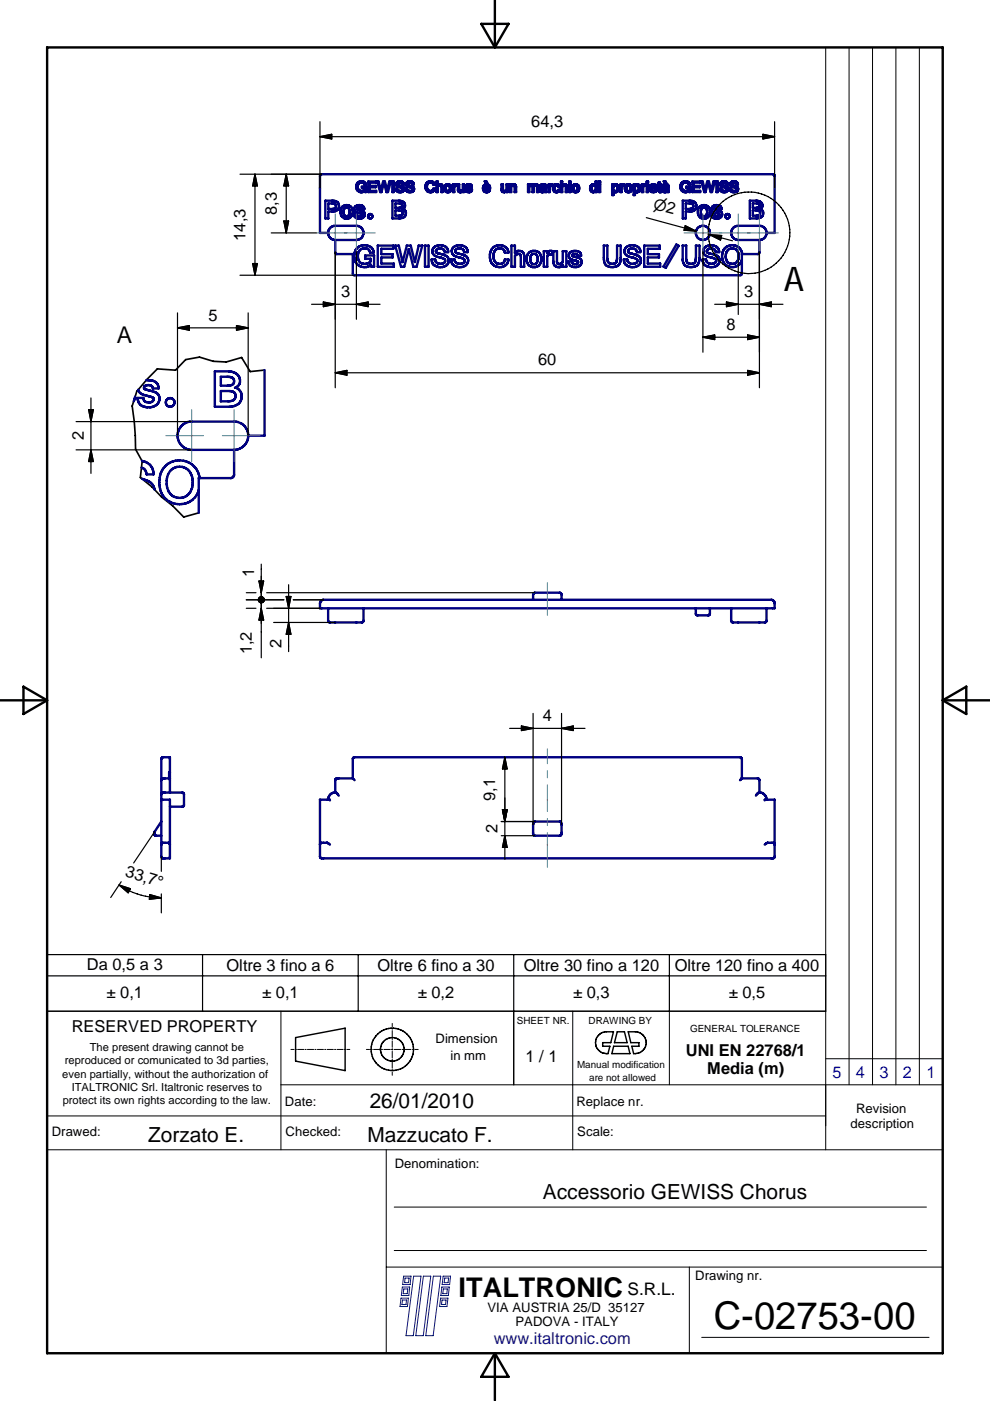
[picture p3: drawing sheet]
<svg xmlns="http://www.w3.org/2000/svg" width="210mm" height="297mm" viewBox="0 0 210 297" stroke-linecap="round" stroke-linejoin="round" font-family="sans-serif">
<g fill="none" stroke="#000080" stroke-width=".51">
<path d="M75.8 38.7a1.04 1.04 0 0 1 1.8 .4h-.3a.81 .81 0 0 0-1.2-.3 .81 .81 0 0 0-.2 1.2 .74 .74 0 0 0 .8 .5 .74 .74 0 0 0 .6-.6h-.6v-.3h.9v1.1h-.2l-.1-.2a1.16 1.16 0 0 1-1.6-.2 1.16 1.16 0 0 1 .1-1.6zM78.1 38.5h1.6v.2h-1.3v.7h1.2v.3h-1.2v.8h1.4v.2h-1.7zM80 38.5h.3l.4 1.8 .5-1.8h.4l.5 1.8 .4-1.8h.4l-.6 2.2h-.4l-.5-1.9-.5 1.9h-.3zM83.2 38.5h.3v2.2h-.3zM84.1 38.7a.94 .94 0 0 1 1.6 .4h-.4a.51 .51 0 0 0-.5-.4 .51 .51 0 0 0-.5 .5l.5 .2a.73 .73 0 0 1 .9 .8 .73 .73 0 0 1-1.1 .5l-.3-.1-.3-.3-.1-.3h.3a.62 .62 0 0 0 .6 .5 .62 .62 0 0 0 .6-.5l-.5-.3a.72 .72 0 0 1-.7-.2 .72 .72 0 0 1-.1-.8zM86.2 38.7a.9 .9 0 0 1 1.5 .4h-.2a.56 .56 0 0 0-.6-.4 .56 .56 0 0 0-.5 .4l.5 .3a.73 .73 0 0 1 .9 .8 .73 .73 0 0 1-1.1 .5l-.3-.1-.3-.3-.1-.3h.3a.6 .6 0 0 0 .6 .5 .6 .6 0 0 0 .6-.5l-.5-.3a.7 .7 0 0 1-.7-.2 .7 .7 0 0 1-.1-.8zM90.5 38.7a.96 .96 0 0 1 1.7 .4h-.4a.71 .71 0 0 0-.8-.4 .71 .71 0 0 0-.5 .9 .75 .75 0 0 0 .4 .8 .75 .75 0 0 0 .9-.1v-.3h.4a1.02 1.02 0 0 1-1.4 .7 1.02 1.02 0 0 1-.6-1.4zM92.5 38.5h.3v.8a.55 .55 0 0 1 .7-.2 .55 .55 0 0 1 .4 .5v1.1h-.3v-1a.38 .38 0 0 0-.3-.4 .38 .38 0 0 0-.5 .2v1.2h-.3zM94.4 39.3a.82 .82 0 0 1 1.1 0 .82 .82 0 0 1 0 1.2 .82 .82 0 0 1-1.1 0 1.15 1.15 0 0 1 0-1.2zM94.7 39.4a.45 .45 0 0 1 .7 .4 .53 .53 0 0 1-.1 .5 .53 .53 0 0 1-.5 .2l-.3-.5v-.4zM96 39.1h.3v.2l.2-.2h.4v.3l-.3-.1-.3 .3v1.1h-.3zM97.1 39.1h.3v1.3a.48 .48 0 0 0 .7-.1v-1.2h.3v1.6h-.3v-.2a.56 .56 0 0 1-.6 .3 .56 .56 0 0 1-.4-.6z"/>
<path d="M98.9 39.2l.4-.1a.55 .55 0 0 1 .7 .4h-.3a.29 .29 0 0 0-.3-.3 .29 .29 0 0 0-.2 .4l.1 .1a.55 .55 0 0 1 .8 .6 .55 .55 0 0 1-.8 .4l-.4-.1-.2-.4h.3l.2 .3a.33 .33 0 0 0 .4 .1 .33 .33 0 0 0 .1-.5l-.5-.1a.43 .43 0 0 1-.4-.3 .43 .43 0 0 1 .1-.5zM99.1 39.6h.1M102.5 39.4a.77 .77 0 0 1 1-.3 .77 .77 0 0 1 .4 .9h-1.2v.1a.45 .45 0 0 0 .4 .4 .45 .45 0 0 0 .5-.3h.3a.82 .82 0 0 1-1.2 .4 .82 .82 0 0 1-.2-1.2zM102.8 38.4h.3l.2 .5h-.2zM102.8 39.4a.47 .47 0 0 1 .5-.1 .47 .47 0 0 1 .3 .5h-.9zM106.3 39.1h.3l.1 1.3a.46 .46 0 0 0 .7-.1v-1.2h.3v1.6h-.3v-.2a.58 .58 0 0 1-.7 .2 .58 .58 0 0 1-.4-.5zM108.1 39.1h.3v.2a.57 .57 0 0 1 .6-.2 .57 .57 0 0 1 .4 .5v1.1h-.3v-1.3a.39 .39 0 0 0-.4-.1 .39 .39 0 0 0-.3 .2v1.2h-.3zM112 39.1h.2v.2a.55 .55 0 0 1 .9 0 .53 .53 0 0 1 .6-.2 .53 .53 0 0 1 .4 .4v1.2h-.2v-1a.35 .35 0 0 0-.3-.4 .35 .35 0 0 0-.4 .2v1.2h-.3v-1a.33 .33 0 0 0-.3-.4 .33 .33 0 0 0-.4 .2v1.2h-.2zM114.6 39.2l.3-.1a.65 .65 0 0 1 1 .6v1h-.3v-.1a.56 .56 0 0 1-.9 .1 .56 .56 0 0 1 .1-.9l.8-.1a.4 .4 0 0 0-.3-.4 .4 .4 0 0 0-.5 .2h-.3zM116.3 39.1h.3v.2l.2-.2h.4v.3l-.3-.1-.3 .3v1.1h-.3zM117.5 39.3l.1-.1a.71 .71 0 0 1 1.1 .4h-.3a.47 .47 0 0 0-.7-.2 .47 .47 0 0 0-.1 .6 .42 .42 0 0 0 .3 .5 .42 .42 0 0 0 .5-.3h.3a.8 .8 0 0 1-1.2 .4 .8 .8 0 0 1-.1-1.2zM118.9 38.5h.3v.8a.57 .57 0 0 1 .7-.2 .57 .57 0 0 1 .3 .5v1.1h-.2v-1a.38 .38 0 0 0-.4-.4 .38 .38 0 0 0-.4 .2v1.2h-.3z"/>
<path d="M120.7 39.1h.3v1.6h-.3zM120.7 38.5h.3v.3h-.3zM121.5 39.3a.81 .81 0 0 1 1.1 0 .81 .81 0 0 1 0 1.1 .81 .81 0 0 1-1.1 .1l-.2-.4zM121.8 39.4a.47 .47 0 0 1 .7 .4 .54 .54 0 0 1-.6 .7 .75 .75 0 0 1-.1-1.1zM125.3 39.3a.7 .7 0 0 1 1-.1v-.7h.3v2.2h-.3v-.2a.74 .74 0 0 1-1 0 .74 .74 0 0 1-.1-1zM125.6 39.4l.3-.1 .4 .2v.8a.48 .48 0 0 1-.7 .2 .48 .48 0 0 1-.2-.7zM127 39.1h.3v1.6h-.3zM127 38.5h.3v.3h-.3zM129.8 39.1h.3v.2a.74 .74 0 0 1 1 0 .74 .74 0 0 1 .1 1 .68 .68 0 0 1-1.1 .3v.8h-.3zM130.2 39.5a.47 .47 0 0 1 .6-.1 .47 .47 0 0 1 .1 .6 .47 .47 0 0 1-.3 .5 .47 .47 0 0 1-.5-.2zM131.5 39.1h.3v.2l.2-.2h.4v.3l-.3-.1-.3 .3v1.1h-.3zM132.7 39.3a.81 .81 0 0 1 1.1 0 .81 .81 0 0 1 0 1.1 .81 .81 0 0 1-1.1 .1l-.2-.4z"/>
<path d="M133 39.4a.47 .47 0 0 1 .7 .4 .55 .55 0 0 1-.1 .5 .55 .55 0 0 1-.5 .2l-.3-.6zM134.3 39.1h.3v.2a.74 .74 0 0 1 1 0 .74 .74 0 0 1 .1 1 .68 .68 0 0 1-1.1 .3v.8h-.3zM134.8 39.3a.6 .6 0 0 1 .7 .5 .6 .6 0 0 1-.4 .7l-.5-.2v-.7zM136.1 39.1h.3v.2l.3-.2h.2v.3l-.2-.1-.3 .3v1.1h-.3zM137.1 39.1h.3v1.6h-.3zM137.1 38.5h.3v.3h-.3zM137.9 39.3a.79 .79 0 0 1 1-.2 .79 .79 0 0 1 .4 .9h-1.3v.1a.46 .46 0 0 0 .4 .4 .46 .46 0 0 0 .5-.3h.4a.83 .83 0 0 1-1.2 .4 .83 .83 0 0 1-.2-1.2zM138.2 39.4a.46 .46 0 0 1 .5-.1 .46 .46 0 0 1 .3 .5h-1zM139.6 38.7h.3v.4h.3v.2h-.3v1.1l.3 .1a.31 .31 0 0 1-.3 .2 .31 .31 0 0 1-.3-.3v-1.1h-.2v-.2h.2zM140.5 39.2l.3-.1a.65 .65 0 0 1 1 .6v1h-.3v-.1a.57 .57 0 0 1-.9 .1 .57 .57 0 0 1 .1-.9l.8-.1a.4 .4 0 0 0-.3-.4 .4 .4 0 0 0-.5 .2h-.3zM140.7 38.4h.4l.2 .5h-.2zM144.5 38.7a1.05 1.05 0 0 1 1.8 .4h-.3a.82 .82 0 0 0-1.1-.3 .82 .82 0 0 0-.3 1.2 .74 .74 0 0 0 .8 .5 .74 .74 0 0 0 .6-.6h-.5v-.3h.8v1.1h-.2l-.1-.2a1.16 1.16 0 0 1-1.5-.2 1.16 1.16 0 0 1 0-1.6z"/>
<path d="M146.8 38.5h1.6v.2h-1.3v.7h1.2v.3h-1.2v.8h1.4v.2h-1.7zM148.7 38.5h.3l.4 1.8 .5-1.8h.4l.5 1.8 .5-1.8h.3l-.6 2.2h-.3l-.6-1.9-.5 1.9h-.3zM151.9 38.5h.3v2.2h-.3zM152.9 38.6a.9 .9 0 0 1 1.5 .5h-.3a.54 .54 0 0 0-.6-.4 .54 .54 0 0 0-.5 .5l.5 .2a.73 .73 0 0 1 .9 .8 .73 .73 0 0 1-1 .5l-.7-.4-.1-.3h.3a.62 .62 0 0 0 .6 .5 .62 .62 0 0 0 .6-.5l-.5-.3a.72 .72 0 0 1-.8-.9zM154.9 38.7a.92 .92 0 0 1 1.6 .4h-.3a.56 .56 0 0 0-.6-.4 .56 .56 0 0 0-.5 .4l.5 .3a.73 .73 0 0 1 .9 .8 .73 .73 0 0 1-1.1 .5l-.3-.1-.3-.3-.1-.3h.3a.58 .58 0 0 0 .6 .5 .58 .58 0 0 0 .6-.5l-.5-.3a.69 .69 0 0 1-.7-.2 .69 .69 0 0 1-.1-.8zM69 42.5h1.4a1.18 1.18 0 0 1 1.5 1.2 1.18 1.18 0 0 1-1.4 1.2h-.9v1.4h-.6zM69.6 49.4h-1.8v-12.1l.1-.3 .3-.1 95.8 .1 .2 .3v12.1h-1.7M69.6 49.4a1.45 1.45 0 0 1 1.5-1.5h4.5a1.5 1.5 0 0 1 1.5 1.5 1.5 1.5 0 0 1-1.5 1.5h-4.5M69.6 49.4a1.48 1.48 0 0 0 1.5 1.5M69.6 43.1h.8a.61 .61 0 0 1 .8 .6 .61 .61 0 0 1-.7 .6h-.9zM71.1 50.9l.1 2.9 3.6 .1v4.1l.1 .3 .3 .1h81.7l.3-.1 .1-.3v-4.1l3.6-.1 .1-2.9M72.5 43.9a1.38 1.38 0 0 1 1.9 .1 1.38 1.38 0 0 1 0 1.9 1.38 1.38 0 0 1-1.9 .1 1.82 1.82 0 0 1 0-2.1z"/>
<path d="M73 44.2a.65 .65 0 0 1 .8-.1 .65 .65 0 0 1 .3 .6 .77 .77 0 0 1 0 .9 .77 .77 0 0 1-.9 .2 1.22 1.22 0 0 1-.2-1.6zM75.3 43.8a1.23 1.23 0 0 1 1.9 .4v.2h-.6a.45 .45 0 0 0-.4-.4 .45 .45 0 0 0-.4 .4l.4 .2a.92 .92 0 0 1 1 .4 .92 .92 0 0 1-.2 1.1 1.2 1.2 0 0 1-1.2 .3 1.2 1.2 0 0 1-.8-1h.6a.52 .52 0 0 0 .6 .5 .52 .52 0 0 0 .5-.5l-.3-.2a1.19 1.19 0 0 1-1.3-.9zM75.7 52.6a2.05 2.05 0 0 1 2.1-.6 2.05 2.05 0 0 1 1.4 1.6h-.7a1.33 1.33 0 0 0-1.6-.9 1.33 1.33 0 0 0-1 1.4 1.53 1.53 0 0 0 .8 1.8 1.53 1.53 0 0 0 1.9-.5v-.5h-1.2v-.7h1.9v2.4h-.6l-.1-.5a2.17 2.17 0 0 1-2.6 .2 2.17 2.17 0 0 1-.9-2.5zM76.7 45.4h.1M80.1 52.1h3.3v.6h-2.5v1.2h2.3v.7h-2.3v1.3h2.6v.7h-3.4zM83.2 42.5h1.4a1 1 0 0 1 1.1 .5 1 1 0 0 1-.1 1.2l-.2 .1a1.01 1.01 0 0 1 .7 1.2 1.01 1.01 0 0 1-1.1 .8h-1.8zM83.8 52.1h.8l.7 3.5 1-3.5h.8l.9 3.5 .8-3.5h.7l-1.2 4.5h-.7l-.9-3.8-1 3.8h-.7zM83.8 43.1h.7a.51 .51 0 0 1 .8 .5 .51 .51 0 0 1-.7 .5h-.8zM83.8 44.6h.8a.58 .58 0 0 1 .7 .3 .58 .58 0 0 1-.2 .7l-1.3 .1zM90.1 52.1h.8v4.5h-.8zM91.9 52.5a1.77 1.77 0 0 1 1.8-.6 1.77 1.77 0 0 1 1.3 1.4v.2h-.7a1.02 1.02 0 0 0-.9-.8 1.02 1.02 0 0 0-1 .6 1.46 1.46 0 0 0 1.5 .7 1.33 1.33 0 0 1 1.2 1.3 1.33 1.33 0 0 1-1.3 1.3 1.75 1.75 0 0 1-2.3-1.6h.8a1.15 1.15 0 0 0 .9 1 1.15 1.15 0 0 0 1.2-.6 .93 .93 0 0 0-1.1-.8 1.42 1.42 0 0 1-1.6-1.7zM94.1 54h.1"/>
<path d="M96 52.5a1.76 1.76 0 0 1 1.9-.5 1.76 1.76 0 0 1 1.2 1.5h-.7a1 1 0 0 0-.9-.8 1 1 0 0 0-1 .6l.2 .3 .4 .1a2.87 2.87 0 0 1 2.1 1.1 1.58 1.58 0 0 1-.6 1.6 1.58 1.58 0 0 1-1.7 .2l-.3-.1a1.36 1.36 0 0 1-1-1.5h.8a1.13 1.13 0 0 0 .9 .9 1.13 1.13 0 0 0 1.2-.6 1.35 1.35 0 0 0-1.3-.8 1.33 1.33 0 0 1-1.3-1.8zM104.4 52.6a1.94 1.94 0 0 1 2-.6 1.94 1.94 0 0 1 1.4 1.6h-.8a1.24 1.24 0 0 0-1.4-.9 1.24 1.24 0 0 0-1 1.4 1.37 1.37 0 0 0 .6 1.6 1.37 1.37 0 0 0 1.6-.1l.2-.6h.8a1.95 1.95 0 0 1-1.9 1.7 1.95 1.95 0 0 1-2-1.7 2.74 2.74 0 0 1 .5-2.4zM108.4 52.1h.8v1.5a1.09 1.09 0 0 1 1.3-.3 1.09 1.09 0 0 1 .6 1.1v2.2h-.7v-2.1a.58 .58 0 0 0-.3-.7 .58 .58 0 0 0-.8 .3l-.1 .2v2.3h-.8zM112.2 53.5a1.63 1.63 0 0 1 2 0 1.63 1.63 0 0 1 .5 2 1.6 1.6 0 0 1-2.1 1 1.6 1.6 0 0 1-.9-2.1zM112.8 54a.84 .84 0 0 1 .9 0 .84 .84 0 0 1 .3 .9 .82 .82 0 0 1-.4 1 .82 .82 0 0 1-1.1-.3 1.74 1.74 0 0 1 .3-1.6zM114.8 40l.8-.1v.4a.39 .39 0 0 1-.5 .3 .39 .39 0 0 1-.3-.6zM115.3 53.3h.7v.4l.2-.2a.79 .79 0 0 1 .9-.3v.8h-.8l-.3 .3v2.3h-.7zM117.3 53.3h.8v2.1a.51 .51 0 0 0 .2 .6 .51 .51 0 0 0 .7-.1l.3-.4v-2.2h.8v3.3h-.8v-.4a1.09 1.09 0 0 1-1.3 .4 1.09 1.09 0 0 1-.7-1.2zM120.8 53.6a1.5 1.5 0 0 1 2.4 .4v.3h-.7a.56 .56 0 0 0-.6-.5 .56 .56 0 0 0-.5 .5l.5 .2a1.16 1.16 0 0 1 1.2 .4 1.16 1.16 0 0 1 0 1.3 1.52 1.52 0 0 1-1.5 .4 1.52 1.52 0 0 1-1.1-1.2h.8a.64 .64 0 0 0 .6 .6 .64 .64 0 0 0 .7-.5l-.6-.3a1.11 1.11 0 0 1-1.3-1.4zM121.4 54h.1M128 52.1h.8v2.5a1.06 1.06 0 0 0 1 1.3 1.06 1.06 0 0 0 1-1.3v-2.5h.8v2.6a1.82 1.82 0 0 1-1.2 1.9 1.82 1.82 0 0 1-2.2-.8l-.2-1.1zM132.9 52.3a1.77 1.77 0 0 1 2.9 1v.2h-.7a1.02 1.02 0 0 0-.9-.8 1.02 1.02 0 0 0-1 .6 1.46 1.46 0 0 0 1.4 .7 1.33 1.33 0 0 1 1.3 1.3 1.33 1.33 0 0 1-1.3 1.3 1.75 1.75 0 0 1-2.3-1.6h.7a1.13 1.13 0 0 0 1 .9 1.13 1.13 0 0 0 1.1-.6 1.29 1.29 0 0 0-1.2-.8 1.29 1.29 0 0 1-1.4-1.8z"/>
<path d="M136.6 52.1h3.3v.6h-2.5v1.2h2.3v.7h-2.3v1.3h2.6v.7h-3.4zM140.8 40l.7-.1v.4a.38 .38 0 0 1-.5 .3 .38 .38 0 0 1-.2-.6zM143.4 51.8l.5 .3-2.7 4.7-.5-.3zM144.7 52.1h.8v2.5a1.06 1.06 0 0 0 1 1.3 1.06 1.06 0 0 0 1.1-1.3v-2.5h.7v2.6a1.84 1.84 0 0 1-1.2 1.9 1.84 1.84 0 0 1-2.2-.8l-.2-.8zM144.8 42.5h1.4a1.19 1.19 0 0 1 1.5 1.2 1.19 1.19 0 0 1-1.5 1.2h-.8v1.4h-.6zM145.4 43.1h.8a.61 .61 0 0 1 .8 .6 .61 .61 0 0 1-.8 .6h-.8zM148.3 43.9a1.41 1.41 0 0 1 2.3 .7 1.41 1.41 0 0 1-1.6 1.7 1.49 1.49 0 0 1-.7-2.4zM148.8 44.2a.67 .67 0 0 1 .7-.1 .67 .67 0 0 1 .4 .6 .76 .76 0 0 1-.1 .9 .76 .76 0 0 1-.9 .1 1.23 1.23 0 0 1-.1-1.5zM149.4 52.5a1.76 1.76 0 0 1 1.8-.5 1.76 1.76 0 0 1 1.3 1.5h-.8a.97 .97 0 0 0-.9-.8 .97 .97 0 0 0-.9 .7l.5 .3a2.98 2.98 0 0 1 2.1 1.1 1.57 1.57 0 0 1-.6 1.6 1.57 1.57 0 0 1-1.7 .2l-.3-.1a1.39 1.39 0 0 1-.9-1.5h.7a1.14 1.14 0 0 0 1 .9 1.14 1.14 0 0 0 1.1-.6 1.35 1.35 0 0 0-1.2-.8 1.29 1.29 0 0 1-1.4-1.8zM151.1 43.7a1.15 1.15 0 0 1 1.9 .7h-.6a.44 .44 0 0 0-.5-.4 .44 .44 0 0 0-.4 .4l.4 .2a.95 .95 0 0 1 .9 .2 .95 .95 0 0 1 .2 1 1.23 1.23 0 0 1-1.3 .6 1.23 1.23 0 0 1-.9-1h.6a.51 .51 0 0 0 .5 .5 .51 .51 0 0 0 .5-.5l-.3-.2a1.14 1.14 0 0 1-1.2-.9zM152.4 45.4h.1M154.3 53.1a1.44 1.44 0 0 1 1.8-.2 1.44 1.44 0 0 1 .5 1.8 1.39 1.39 0 0 1-1.7 1.2 1.39 1.39 0 0 1-1-1.8z"/>
<path d="M157.4 53.9a2.17 2.17 0 0 0-2.7-1.9 2.17 2.17 0 0 0-1.6 2.8 2.13 2.13 0 0 0 2 1.8 2.13 2.13 0 0 0 2.2-1.4M159 42.5h1.3a1.01 1.01 0 0 1 1.1 .4 1.01 1.01 0 0 1 0 1.2l-.3 .2a1.01 1.01 0 0 1 .7 1.2 1.01 1.01 0 0 1-1.1 .8h-1.7zM159.6 43.1h.7a.51 .51 0 0 1 .7 .5 .51 .51 0 0 1-.7 .5h-.7zM159.6 44.6h.7a.58 .58 0 0 1 .9 .4 .58 .58 0 0 1-.6 .7h-1zM162.5 49.4a1.52 1.52 0 0 1-1.5 1.5M162.5 49.4a1.48 1.48 0 0 0-1.5-1.5h-4.5a1.5 1.5 0 0 0-1.5 1.5 1.5 1.5 0 0 0 1.5 1.5h4.5M45.6 78.7h2.7a2.13 2.13 0 0 1 2.5 2.7l-.5 .6-.5 .2a2.02 2.02 0 0 1 1.4 2.2 2.02 2.02 0 0 1-1.9 1.7l-3.7 .1zM46.8 79.9h1.6a.94 .94 0 0 1 1.2 .8 .94 .94 0 0 1-1 1l-1.8 .1zM56.1 78.5v13.9h-3.5M28.7 84.1l-.4 1M30.1 97.7a2.77 2.77 0 0 1 2.5 2.9h-1.5a1.53 1.53 0 0 0-1.1-1.5M31 80.6a2.26 2.26 0 0 1 2.5 1l.1 .8h-1.2a1.02 1.02 0 0 0-.9-.8 1.02 1.02 0 0 0-1 .6l.3 .3a5.8 5.8 0 0 1 2.8 1.2 1.87 1.87 0 0 1-.2 2 1.87 1.87 0 0 1-1.9 .7 2.03 2.03 0 0 1-2.3-2h1.2a1.18 1.18 0 0 0 .8 .9 1.18 1.18 0 0 0 1.2-.3 .61 .61 0 0 0 0-.7 .61 .61 0 0 0-.7-.2l-.2-.1a2.42 2.42 0 0 1-2.2-1.4"/>
<path d="M36.3 99.6a2.75 2.75 0 0 1 3-.4 2.75 2.75 0 0 1 1.6 2.7 3.1 3.1 0 0 1-2.5 3.7 2.84 2.84 0 0 1-3.1-3.3 3.5 3.5 0 0 1 1-2.7zM38.5 90.3l.6-.5 1.1-.4h9.4a3 3 0 0 1 3 3 3 3 0 0 1-3 3h-9a3 3 0 0 1-2.7-1.8 3 3 0 0 1 .6-3.3zM46.8 82.9h1.7a1.11 1.11 0 0 1 1.4 .9 1.11 1.11 0 0 1-1.2 1.3h-1.9zM49.6 95.4v5.2l-.3 .7-7.2 .1v7.3M30.1 101.5l.6 .2M30.7 101.7l.1 .1M30.8 101.8a2.46 2.46 0 0 1 2 2M42.3 101.4a4.3 4.3 0 0 0-5-3.7 4.3 4.3 0 0 0-3.5 5.1 4.3 4.3 0 0 0 3.7 4.1 4.3 4.3 0 0 0 4.6-3M68.1 127.4l.5-.2h94.9l.6 .4 .1 1.4h-96.4v-1.1zM69.6 129v2.6a.95 .95 0 0 0 1.2 .4h5.5a.63 .63 0 0 0 .8-.4v-2.6M113 127.2v-1.2l.4-.3h5.3l.4 .3v1.2M147.5 129v1.1a.95 .95 0 0 0 1.3 .4h.9a.62 .62 0 0 0 .8-.4v-1.1"/>
<path d="M155 129v2.6a.95 .95 0 0 0 1.3 .4h5.4a.6 .6 0 0 0 .8-.4v-2.6M34.2 169.5h1.8v12.5h-1a.6 .6 0 0 1-.8-.4zM34.2 168.4v1.3M34.2 168.4l.1-.3 .3-.1h4a.95 .95 0 0 1 .4 1.3v.9a.63 .63 0 0 1-.4 .8h-2.6M34.2 179.1a.6 .6 0 0 1 .8-.4h.8l.2 .4M34.2 174.2l-1.5 2.4v.4l.2 .2h1.3M36 165v3M36 165h-1a.6 .6 0 0 0-.8 .4M36 163.7v-3.2l-1.6 .1-.2 .3v7.5M36 163.7v1.3M36 163.7h-.1v1.3M67.8 179.1a.59 .59 0 0 1 .8-.4h.8l.6 .4"/>
<path d="M70 169.7l-.1-.2h-2.1v12.1a.59 .59 0 0 0 .8 .4h94.9a.58 .58 0 0 0 .7-.4v-12.1h-2l-.1 .2M71.8 168.7a1.01 1.01 0 0 0-.9-.7 1.01 1.01 0 0 0-.9 .6l-.4 .9M74.8 165v-4.1l.4-.4h81.7l.4 .4v4.1M75.2 165.4l-.4-.4h-3a.57 .57 0 0 0-.7 .4v2.6M113.2 174.3l5.6-.1 .3 .6-.1 2.2-.3 .2h-5.4l-.3-.4v-2zM157.2 165h3.1a.57 .57 0 0 1 .7 .4v2.6M157.2 165l-.3 .4M160.3 168.7a1.07 1.07 0 0 1 1-.7 1.07 1.07 0 0 1 1 .7l.2 .8M162.1 179.1l.6-.4h.8a.58 .58 0 0 1 .7 .4"/>
<circle cx="78.5" cy="45.9" r=".47"/>
<circle cx="149" cy="49.4" r="1.5"/>
<circle cx="154.2" cy="45.8" r=".46"/>
<circle cx="36.1" cy="85.3" r=".92"/>
</g>
<path d="M56.1 78.5l-3.1 .3-1.8-3-3.2 1-2.8-.2-2.9-.9-2.9 .5-2.2 2.3-3.8-.3-2.4 2.4a6.5 6.5 0 0 0-2.7 4.5l-.3 1 .5 3.3 .2 5.9 1.4 2.5-.3 3.4a23.9 23.9 0 0 1 4.5 4.2l2.3 1.8 2.3 2.4 3.2-.9" fill="none" stroke="#000" stroke-width=".36"/>
<path d="M10 10.1h189.9v276.8h-189.9zM102 5.1h5.8l-2.9 5zM104.9 0v10.1M0 148.5h10M5 145.6l5 2.9-5 2.9zM199.9 148.5l5-2.9v5.8zM199.9 148.5h10M104.9 286.9v10M104.9 286.9l2.9 5h-5.8z" fill="none" stroke="#000" stroke-width=".51"/>
<g fill="none" stroke="#000" stroke-width=".25">
<path d="M50.9 36.9h17.3M54.1 36.9l.5 2.5h-1zM54.1 36.9v21.5M60.7 36.9v12.5M60.7 36.9l.5 2.5h-1zM67.8 25.8v14.1M67.8 29l2.5-.5v1zM161.8 28.5l2.4 .5-2.4 .5zM164.2 25.8v14.1M164.2 29h-96.4M50.9 58.4h24.3M53.6 55.9h1l-.5 2.5z"/>
<path d="M57.5 49.4h9.6M60.2 46.9h1l-.5 2.5zM71.1 53.4v28.8M75.6 53.4v14.3M137 46.1l10.6 2.9M145.3 47.9l2.3 1.1-2.6-.2zM149 53.4v21.3M150.5 49.8l2.5 .1-.2 1zM150.5 49.8l4.8 1.3M156.5 53.4v13.3M161 53.4v28.8M37.6 69.5l2.6-.5v1z"/>
<path d="M37.6 66.3v26M50.1 69l2.5 .5-2.5 .5zM52.6 66.3v26M52.6 69.5h-15M66.1 64.5h14.5M68.6 64l2.5 .5-2.5 .5zM71.1 79l2.5-.5v1zM75.6 64.5l2.5-.5v1zM149 71.5l2.5-.5v1zM151.5 64.5h14.5M154 64l2.5 .5-2.5 .5zM158.5 78.5l2.5 .5-2.5 .5z"/>
<path d="M158.5 71l2.5 .5-2.5 .5zM161 71.5h-12M161 64.5l2.5-.5v1zM161 79h-89.9M16.1 89.4h24.4M16.1 95.4h24.4M18.8 86.9h1l-.5 2.5zM19.3 84.4v16M19.3 95.4l.5 2.5h-1zM55.4 119.6v19.9M52.2 125.7h2.1M52.2 129h2.1"/>
<path d="M54.9 123.2h1l-.5 2.5zM55.4 129l.5 2.5h-1zM56.5 125.7h56.9M56.5 129h11.3M58 132h13.1M60.2 127.2h-8M60.7 126.5h1l-.5 2.5zM61.2 124v14.2M61.2 132l.5 2.5h-1zM68.6 127.2h-6.4M108.1 154.4h15.9M110.6 153.9l2.4 .5-2.4 .5z"/>
<path d="M113 151.3v23.5M119.1 154.4l2.4-.5v1zM119.1 151.3v23.5M32.8 176.3l-4.5 6.7M106.3 174.2h7.1M106.3 177.2h7.1M106.5 171.7h1l-.5 2.5zM107 160.5l.5 2.5h-1zM107 177.2l.5 2.5h-1zM107 160.5v21.7M25.3 187.6a16.2 16.2 0 0 0 8.9 2.8M25.3 187.6l2.4 .8-.5 .9z"/>
<path d="M25.7 186.9l-2.2 3.4M31.8 189.7l2.4 .7-2.5 .3zM34.2 181.6v3.1M34.2 189.5v4M10 206.9h165.1M10 202.4h165.1v12h-165.1zM42.9 202.4v12M75.9 202.4v12M108.9 202.4v12M141.9 202.4v12"/>
<circle cx="158.8" cy="49.4" r="8.6"/>
</g>
<g fill="none" stroke="#000" stroke-width=".3">
<path d="M62.7 220l10.5-2v9l-10.5-2zM108.9 214.4v15.6M126.9 219.5l.6-.5a4.2 4.2 0 0 1 2.6-.2l-.6 2.3h-1.7v.7h1.5l-.4 1.6a2.32 2.32 0 0 1-2.4-1.3 2.32 2.32 0 0 1 .4-2.6zM130.9 218.8h1.5l.6 2.3h-2.7zM133.2 218.8a4.1 4.1 0 0 1 2.5 .2 2.33 2.33 0 0 1 1.2 2.8 2.33 2.33 0 0 1-2.6 1.6l-.3-1.6h1.5v-.7h-1.7zM130.1 221.8h3.1l.4 1.6h-3.9z"/>
<circle cx="83.2" cy="222.5" r="2.5"/>
<circle cx="83.2" cy="222.5" r="4.5"/>
</g>
<g fill="none" stroke="#000" stroke-width=".21">
<path d="M180 10.1v219.9M185 10.1v219.9M189.9 10.1v219.9M194.9 10.1v219.9M59.6 214.4v29.4M83.2 217v.7M83.2 218v.2M83.2 218.5v1.4M121.4 214.4v29.4M141.9 214.4v15.6M175.1 214.4h-165.1v72.5h189.9v-276.8h-24.8v233.7M10 236.6h165.1"/>
<path d="M59.6 230h140.3M61.7 222.5h.6M62.6 222.5h.2M63.1 222.5h1.3M64.7 222.5h.2M65.2 222.5h1.3M66.8 222.5h.2M67.3 222.5h1.3M68.8 222.5h.3M69.4 222.5h1.3M70.9 222.5h.3M71.5 222.5h1.2"/>
<path d="M73 222.5h.3M73.5 222.5h.7M77.7 222.5h.7M78.6 222.5h.3M79.2 222.5h1.4M80.9 222.5h.2M81.4 222.5h1.4M83 222.5h.3M83.2 220.2v.2M83.2 220.7v1.4M83.2 222.3v.3M83.2 222.9v1.4"/>
<path d="M83.2 224.6v.2M83.2 225.1v1.4M83.2 226.7v.3M83.2 227.3v.7M83.6 222.5h1.4M85.2 222.5h.3M85.8 222.5h1.3M87.4 222.5h.3M88 222.5h.7M175.1 224.5h24.8M10 243.8h189.9M81.9 243.8v43.1"/>
<path d="M83.6 255.9h112.8M81.9 268.6h118M83.6 265.1h112.8M146.2 268.6v18.3M148.8 283.5h48.2"/>
</g>
<g fill="none" stroke="#001f7e" stroke-width=".21">
<path d="M85 275.2h1.6l-.2 1.8h-1.6zM85.3 272.9h1.6l-.2 1.8h-1.6zM85.3 275.6h.9l-.1 1h-.9zM85.6 270.6h1.5l-.1 1.8h-1.6zM85.6 273.3h.9l-.2 1h-.8zM85.9 271h.8l-.1 .9h-.8zM87.7 270.6h1.6l-1.7 12.6h-1.5zM89.8 270.6h1.5l-1.6 12.6h-1.5zM91.9 270.6h1.6l-1.7 12.6h-1.5zM93.4 275.2h1.6l-.2 1.8h-1.6zM93.7 272.9h1.5l-.1 1.8h-1.6zM93.7 275.6h.9l-.1 1h-.9z"/>
<path d="M94 270.6h1.5l-.2 1.8h-1.6zM94 273.3h.8l-.1 1h-.8zM94.3 271h.8l-.1 .9h-.8z"/>
</g>
<g fill="none" stroke="#408080" stroke-width=".21">
<path d="M67.1 49.4h12.5M71.1 45.4v8M75.6 45.4v8M145 49.4h20M149 45.4v8M156.5 45.4v8M161 45.4v8M35.2 92.4h8M40.6 86.9v11M47.1 92.4h8M49.6 86.9v11M116.1 123.5v7"/>
<path d="M116.1 158.8v3.1M116.1 163.4v1.5M116.1 166.4v5.6M116.1 173.5v1.5M116.1 176.6v7.3"/>
</g>
<g fill="#000" stroke="#000" stroke-width=".25">
<path d="M54.1 36.9l.5 2.5h-1zM60.7 36.9l.5 2.5h-1zM67.8 29l2.5-.5v1zM161.8 28.5l2.4 .5-2.4 .5zM53.6 55.9h1l-.5 2.5zM60.2 46.9h1l-.5 2.5zM145.3 47.9l2.3 1.1-2.6-.2zM150.5 49.8l2.5 .1-.2 1zM37.6 69.5l2.6-.5v1zM50.1 69l2.5 .5-2.5 .5zM68.6 64l2.5 .5-2.5 .5zM71.1 79l2.5-.5v1z"/>
<path d="M75.6 64.5l2.5-.5v1zM149 71.5l2.5-.5v1zM154 64l2.5 .5-2.5 .5zM158.5 78.5l2.5 .5-2.5 .5zM158.5 71l2.5 .5-2.5 .5zM161 64.5l2.5-.5v1zM18.8 86.9h1l-.5 2.5zM19.3 95.4l.5 2.5h-1zM54.9 123.2h1l-.5 2.5zM55.4 127.8l.4-.1zM55.4 127.8l.5-.2zM55.4 127.8l.6-.4z"/>
<path d="M55.4 127.8l.6-.6zM56 127v.2l-.6 .6zM56 126.9v.1l-.6 .8zM55.8 126.7l.2 .2-.6 .9zM55.7 126.6l.1 .1-.4 1.1zM55.5 126.6h.2l-.3 1.2zM55.3 126.6h.2l-.1 1.2zM55.1 126.6h.2l.1 1.2zM55 126.7l.1-.1 .3 1.2zM55 126.7l.4 1.1-.5-.9zM54.9 126.9l.5 .9-.6-.8zM54.8 127l.6 .8-.6-.6z"/>
<path d="M54.8 127.2l.6 .6zM54.8 127.4l.6 .4zM54.9 127.6l.5 .2zM55 127.7l.4 .1zM55.2 127.8h.2zM55 126.7l.4-.2zM54.9 126.8l.5-.3zM54.9 126.8l.5-.3-.6 .4zM54.8 126.9l.6-.4-.6 .6zM54.8 127.1l.6-.6-.6 .8zM55.4 126.5l-.5 1-.1-.2zM55.4 126.5l-.4 1.1-.1-.1z"/>
<path d="M55.4 126.5l-.3 1.2-.1-.1zM55.4 126.5l-.1 1.3-.2-.1zM55.4 126.5l.1 1.3h-.2zM55.4 126.5l.3 1.2-.2 .1zM55.4 126.5l.4 1.1-.1 .1zM55.4 126.5l.6 1-.2 .1zM55.4 126.5l.6 .8v.2zM55.4 126.5l.6 .6v.2zM55.4 126.5l.6 .4v.2zM55.4 126.5l.6 .4zM55.4 126.5l.5 .3zM55.4 126.5l.4 .2z"/>
<path d="M55.4 126.5l.2 .1zM55.4 129l.5 2.5h-1zM60.7 126.5h1l-.5 2.5zM61.2 132l.5 2.5h-1zM110.6 153.9l2.4 .5-2.4 .5zM119.1 154.4l2.4-.5v1zM106.5 171.7h1l-.5 2.5zM107 160.5l.5 2.5h-1zM107 177.2l.5 2.5h-1zM25.3 187.6l2.4 .8-.5 .9zM31.8 189.7l2.4 .7-2.5 .3z"/>
</g>
<text font-size="8.1" x="151.3" y="281.8">C-02753-00</text>
<text font-size="7.2" x="166.2" y="61.7">A</text>
<text font-size="5.8" x="97.2" y="274.9">ITALTRONIC</text>
<text font-size="4.9" x="24.8" y="72.8">A</text>
<g font-size="4.4">
<text x="78.4" y="234.8">26/01/2010</text>
<text x="31.4" y="242.1">Zorzato E.</text>
<text x="77.9" y="242.1">Mazzucato F.</text>
<text x="115.1" y="254.2">Accessorio GEWISS Chorus</text>
</g>
<text font-size="3.7" x="133.1" y="274.5">S.R.L.</text>
<g font-size="3.5">
<text x="112.6" y="27">64,3</text>
<text x="58.7" y="45.6" transform="rotate(-90 58.7 45.6)">8,3</text>
<text x="52" y="51.1" transform="rotate(-90 52 51.1)">14,3</text>
<text x="72.4" y="63">3</text>
<text x="157.8" y="63">3</text>
<text x="44.2" y="68">5</text>
<text x="154.1" y="70">8</text>
<text x="114.1" y="77.5">60</text>
<text x="17.8" y="93.4" transform="rotate(-90 17.8 93.4)">2</text>
<text x="53.9" y="122.3" transform="rotate(-90 53.9 122.3)">1</text>
<text x="59.7" y="137.4" transform="rotate(-90 59.7 137.4)">2</text>
<text x="53.4" y="138.7" transform="rotate(-90 53.4 138.7)">1,2</text>
<text x="115.1" y="152.9">4</text>
<text x="105" y="169.8" transform="rotate(-90 105 169.8)">9,1</text>
<text x="105.5" y="176.7" transform="rotate(-90 105.5 176.7)">2</text>
<text x="26.4" y="185.8" transform="rotate(17 26.4 185.8)">33,7°</text>
<text x="18.4" y="205.7">Da 0,5 a 3</text>
<text x="48" y="205.9">Oltre 3 fino a 6</text>
<text x="80" y="205.9">Oltre 6 fino a 30</text>
<text x="111.1" y="205.9">Oltre 30 fino a 120</text>
<text x="143.1" y="205.9">Oltre 120 fino a 400</text>
<text x="22.6" y="211.6">± 0,1</text>
<text x="55.6" y="211.6">± 0,1</text>
<text x="88.6" y="211.6">± 0,2</text>
<text x="121.5" y="211.6">± 0,3</text>
<text x="154.5" y="211.6">± 0,5</text>
<text x="15.2" y="218.7">RESERVED PROPERTY</text>
<text x="111.4" y="225.2">1 / 1</text>
<text x="145.4" y="223.8">UNI EN 22768/1</text>
<text x="150" y="227.8">Media (m)</text>
</g>
<g font-size="3.5" fill="#00f">
<text x="176.5" y="228.6">5</text>
<text x="181.5" y="228.6">4</text>
<text x="186.5" y="228.6">3</text>
<text x="191.4" y="228.6">2</text>
<text x="196.4" y="228.6">1</text>
</g>
<text font-size="3.5" fill="#26009a" x="104.7" y="285">www.italtronic.com</text>
<text font-size="3.3" x="138.3" y="44.3" transform="rotate(15 138.3 44.3)">⌀2</text>
<g font-size="2.8">
<text x="92.3" y="221.1">Dimension</text>
<text x="95.5" y="224.7">in mm</text>
<text x="60.4" y="234.5">Date:</text>
<text x="122.2" y="234.5">Replace nr.</text>
<text x="180.3" y="239.2">description</text>
<text x="181.5" y="236">Revision</text>
<text x="11" y="240.9">Drawed:</text>
<text x="60.6" y="240.9">Checked:</text>
<text x="122.4" y="240.9">Scale:</text>
<text x="83.7" y="247.7">Denomination:</text>
<text x="147.4" y="271.5">Drawing nr.</text>
<text x="103.4" y="278.1">VIA AUSTRIA 25/D 35127</text>
<text x="109.3" y="281.1">PADOVA - ITALY</text>
</g>
<g font-size="2.4">
<text x="13.7" y="225.6">reproduced or comunicated to 3d parties,</text>
<text x="19" y="222.8">The present drawing cannot be</text>
<text x="13.2" y="228.5">even partially, without the authorization of</text>
<text x="15.2" y="231.3">ITALTRONIC Srl. Italtronic reserves to</text>
<text x="13.3" y="234.1">protect its own rights according to the law.</text>
</g>
<g font-size="2.1">
<text x="109.6" y="217.2">SHEET NR.</text>
<text x="124.8" y="217.1">DRAWING BY</text>
<text x="146.3" y="218.8">GENERAL TOLERANCE</text>
<text x="122.4" y="226.5">Manual modification</text>
<text x="124.9" y="229.1">are not allowed</text>
</g>
</svg>
